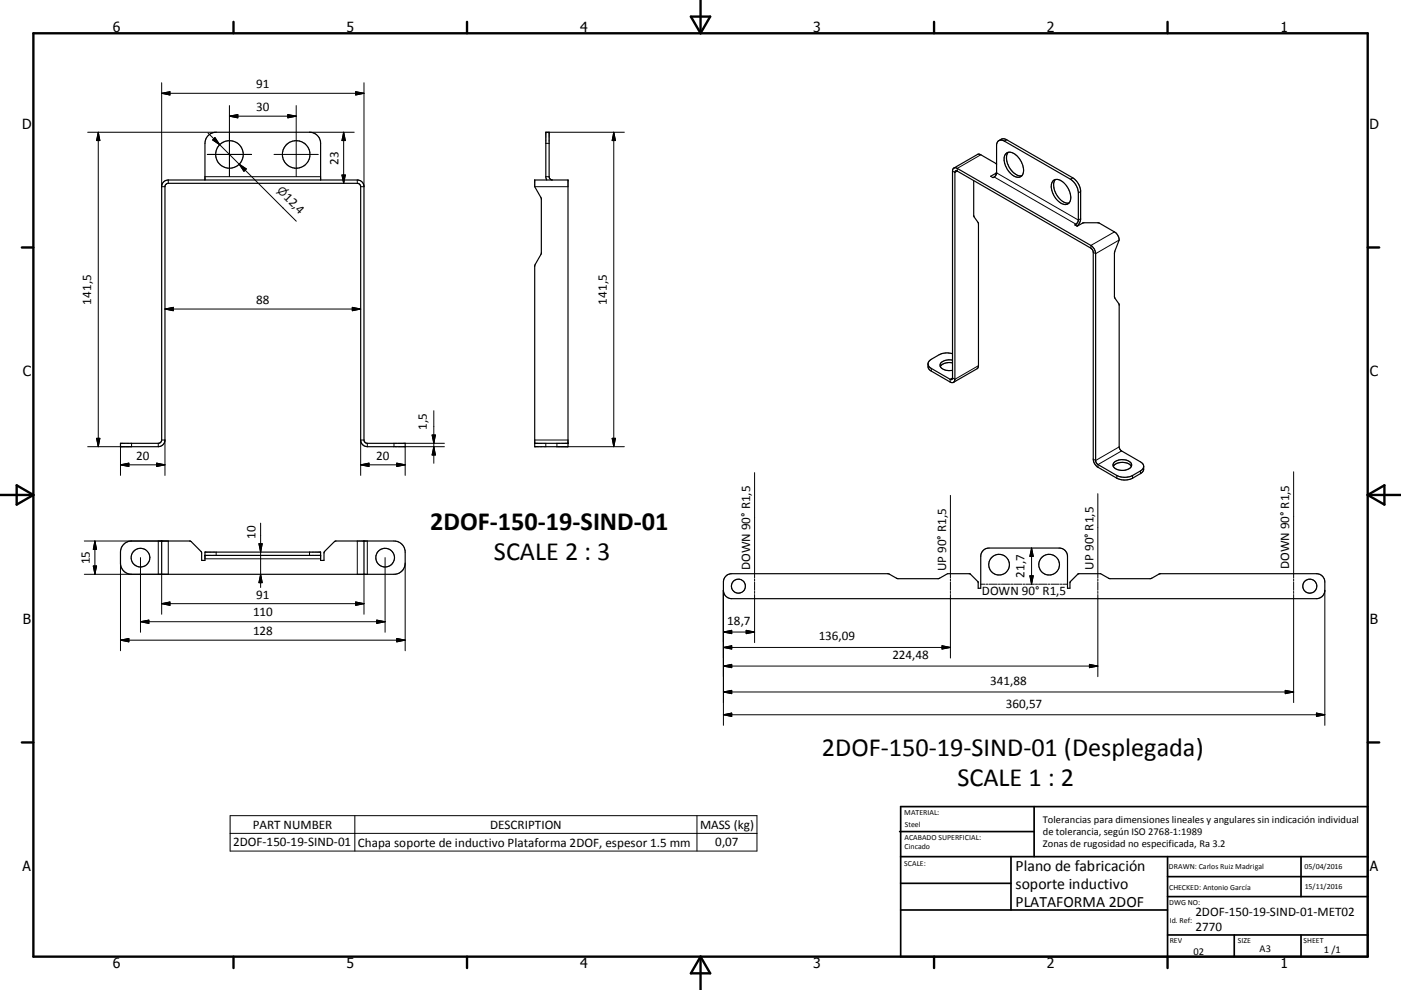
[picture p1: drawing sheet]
<svg xmlns="http://www.w3.org/2000/svg" width="420mm" height="297mm" viewBox="0 0 420 297" stroke-linecap="round" stroke-linejoin="round" font-family="sans-serif">
<g fill="none" stroke="#000" stroke-width=".36">
<path d="M48.9 54.7l.6-.4 .9-.3h56.7a1.98 1.98 0 0 1 2 2l.1 76.2 .3 .6 .6 .2h11.4v1h-11.4a2.03 2.03 0 0 1-2-2v-76l-.3-.8-.7-.2h-56.7l-.7 .4-.2 .6v76a2.01 2.01 0 0 1-2 2h-11.4v-1h11.4l.6-.2 .3-.6 .1-76.2zM61.4 54v-11a3.3 3.3 0 0 1 3.4-3.3h28a3.3 3.3 0 0 1 3.3 3.3v11M160.3 54h10v80h-10v-54.3l2-3.7v-16.4l-2-3.6zM163.9 54l-.3-1v-13.3h1v13.3l.4 .8 .7 .2M291.9 54.2v10.4l1.4 2.4v42.7l-.4 .9-7 4.1M298.8 49.3l-5.4-3.1-7.4 4.2M299.5 42.2l.7-.2 .9 .3 19.8 11.5a5.3 5.3 0 0 1 2.4 4.1v8.1a1.76 1.76 0 0 1-1.1 1.5l.7 .4 1.9-1h4.7l4.6 2.7a3 3 0 0 1 1.4 2.4l-1.4 4v13l1.4 2.4v42.7l.6 1.1 6.1 3.5 .4 .5 .3 .7M299.5 42.2l-.4 .3-.3 .9v8.5a1.7 1.7 0 0 1-1.1 1.4l-.7-.4 1.8-1.2M299.5 42.2l1.2-.6 1.1 .3 19.8 11.5a5.4 5.4 0 0 1 2.4 3.7v8.8l-.5 1.2-.6 .7M302.3 45.7a4.8 4.8 0 0 0 1.1 5.7 3.4 3.4 0 0 0 3 1.3M302.3 45.7a2.34 2.34 0 0 0-1.1 3.3 5.4 5.4 0 0 0 4.1 4.2l1.1-.5M302.3 45.7a5.1 5.1 0 0 1 4.5 4.5l.1 1.3-.5 1.2"/>
<path d="M315.9 54.1a3.1 3.1 0 0 1 3.9 1.7 4.2 4.2 0 0 1 .5 5.3 3.1 3.1 0 0 1-3.9-1.7 4.2 4.2 0 0 1-.5-5.3zM316.4 53.9a5 5 0 0 0 1.5 5.9 3.1 3.1 0 0 0 2.6 1.1M278.2 109.2l.1 1 .4 .8 6.2 3.6a.87 .87 0 0 0 1 .1 .87 .87 0 0 0 .4-.9v-62.2l.4-.4 40.4 23.3 .5 .6 .2 .6v62.1a3.2 3.2 0 0 0 1.1 2.2l5.9 3.5a5.3 5.3 0 0 0 4.8 0l2.9-1.8 .4-.7v-1.1M278.2 109.2l.3 .7 .7 .6 5.7 3.3 .6-.1 .1-62.4a.86 .86 0 0 1 .4-.9 .86 .86 0 0 1 1 .1l40.1 23.1a3.2 3.2 0 0 1 1.4 2.5v62.2l.5 1 5.8 3.4a5.3 5.3 0 0 0 4.8 0l2.6-1.6 .6-.7 .1-.5M285.6 106.1a5.4 5.4 0 0 0-4 .3l-2.9 1.8-.5 1M285.6 108.1a3.2 3.2 0 0 0-3.7 1.2 2.27 2.27 0 0 0 2.9 1.9l.8-.1M285.6 108.9a3.6 3.6 0 0 0-3.7 1.1M160.3 133h10M333.8 139.9a3.7 3.7 0 0 1 5.4 0M334.1 138.6a3.8 3.8 0 0 1 5.1 .5 1.65 1.65 0 0 1-1.8 1.9 3.1 3.1 0 0 1-3.7-1.4zM37.1 163.3l1.1-.7 1.2-.3h17.6l3.4 3.3 .1 2.5h.9v-2.5h34.7v2.5h1l.1-2.5 3.4-3.3h17.5a3.4 3.4 0 0 1 3.4 3.3v3.4a3.4 3.4 0 0 1-3.4 3.3h-78.7a3.3 3.3 0 0 1-3.3-3.3v-3.8l.5-1.2zM48.5 162.3v10"/>
<path d="M61.4 166.6h34.7M109.1 162.3v10M217.7 172.7l.6-.4 1.1-.2h46.9l3 1.5h11.9l2.9-1.5h6.6l2.5 2.5 .1 1.9h.7v-9.6a2.5 2.5 0 0 1 2.5-2.5h21a2.5 2.5 0 0 1 2.5 2.5v9.6h.8l.1-1.9 2.5-2.5h6.6l2.8 1.5h12l3-1.5h46.9a2.49 2.49 0 0 1 2.5 2.5v2.5a2.49 2.49 0 0 1-2.5 2.5h-175.3a2.5 2.5 0 0 1-2.5-2.5v-2.9l.4-.9z"/>
<circle cx="68.8" cy="46.3" r="4.1"/>
<circle cx="88.8" cy="46.3" r="4.1"/>
<circle cx="42.1" cy="167.3" r="2.8"/>
<circle cx="115.5" cy="167.3" r="2.8"/>
<circle cx="221.4" cy="175.9" r="2.09"/>
<circle cx="299.5" cy="169.4" r="3.1"/>
<circle cx="314.5" cy="169.4" r="3.1"/>
<circle cx="392.7" cy="175.9" r="2.1"/>
</g>
<g fill="none" stroke="#000" stroke-width=".3">
<path d="M26.3 39.7h38.5M29.5 39.7v94.3M29.5 39.7l.4 2.5h-.9zM48.5 24.8v31.2h1M48.5 28h60.6M48.5 28l2.5-.5v1zM62.3 39.9l3.6 3.5M68.8 34.9h20M68.8 34.9l2.5-.5v1zM68.8 31.7v21.3M86.3 34.4l2.5 .5-2.5 .5zM88.8 31.7v21.3"/>
<path d="M92.8 39.7h13.4M103 39.7l.5 2.5h-1zM103 39.7v15.3M106.6 27.5l2.5 .5-2.5 .5zM109.1 24.8v31.2h-1M163.6 39.7h23.6M184 39.7l.5 2.5h-1zM184 39.7v94.3M50.4 54v1M61.4 53h34.7M62.2 46.3h13.2M64.4 41.3l1.5 2.1-2.1-1.4z"/>
<path d="M65.9 43.4l22.9 23M71.7 49.3l2.1 1.4-.7 .7zM82.1 46.3h13.3M102.5 52.5h1l-.5 2.5zM107.1 54v1M160.3 56h10M163.6 53h1M163.6 43h1M294.1 46.4l-7.1 4.1v.8l-.7 .4-.7-.4M298.1 53.1l24.5 14.2v.4M298.6 52v.6M298.8 51.9l24.5 14.1 .7-.4"/>
<path d="M301.8 41.9l-.7 .4M321.6 53.4l-.7 .4M324 57.5l-.7 .4M334.1 69.6l-7 4v.9M335.5 72l-7 4.1-.7-.4M49.5 92.7h58.6M49.5 92.7l2.4-.5v1zM105.6 92.2l2.5 .5-2.5 .5zM279.2 110.5v.8M293.3 109.7l-7 4.1-.7-.4-.7 .4v.8M29 131.5h.9l-.4 2.5zM36.1 139.5h13.4"/>
<path d="M36.1 139.5l2.5-.6v1.1zM36.1 134v8.6M39.4 133v1h-13.1M47 138.9l2.5 .6-2.5 .5zM47.5 133v1M48.5 132h1v10.6M108.1 139.5h13.4M108.1 139.5l2.5-.6v1.1zM109.1 132h-1v10.6M110.1 133v1M118.1 133v1M119 138.9l2.5 .6-2.5 .5z"/>
<path d="M121.5 133h11.7M129.6 130.5h.9l-.4 2.5zM130.1 123.2v15.8M130.1 134l.4 2.5h-.9zM133.2 134h-11.7v8.6M160.3 132h10M163.6 133v1M167 133v1h20.2M183.5 131.5h1l-.5 2.5zM335.5 134.1l-7 4.1-.7-.4M336.3 135.3l-7.1 4.1v.8M78.1 157v19.3"/>
<path d="M226.2 141.8v31.6M284.9 148.6v24.8M329.1 148.1v25.3M334.8 142.7v.8M339.6 142.7v.8M341.9 141.3v.8M387.8 141.5v31.9M25.3 162.3h25.1v10h-25.1M28 169.8h1l-.6 2.5zM28.4 162.3v10M28.4 162.3l.6 2.5h-1zM36.1 169v26.2"/>
<path d="M42.1 167.3v22.4M47.5 162.3v10M48.5 172.3v12M61.4 167.6h34.7M64.8 165.6v1M77.6 163.1h1l-.5 2.5zM78.1 172.3l.5 2.5h-1zM92.8 165.6v1M107.1 162.3v10M109.1 172.3v12M110.1 162.3v10M115.5 167.3v22.4"/>
<path d="M121.5 169v26.2M216.9 177.1v40.5M226.2 173.7v.6M226.2 174.6v2.5M226.2 177.4v.6M226.2 178.4v14.4M284.9 173.7v.6M284.9 174.6v2.5M284.9 177.4v.6M284.9 178.4v19M294 175.3h1.3M295.6 175.3h.6"/>
<path d="M296.5 175.3h2.5M299.3 175.3h.6M300.2 175.3h2.5M303 175.3h.6M303.9 175.3h2.5M306.7 175.3h.6M307.6 175.3h2.5M308.8 172.8h1l-.5 2.5zM309.3 164.4v10.9M309.3 164.4l.5 2.5h-1zM310.4 175.3h.7M311.4 175.3h2.4"/>
<path d="M314.2 175.3h.6M315.1 175.3h2.5M317.9 175.3h.6M318.8 175.3h1.2M329.1 173.7v.6M329.1 174.6v2.5M329.1 177.4v.6M329.1 178.4v24.6M387.8 173.7v.6M387.8 174.6v2.5M387.8 177.4v.6M387.8 178.4v32.4"/>
<path d="M397.2 177.1v40.5M36.1 192.1l2.5-.6v1.1zM36.1 192.1h85.4M42.1 186.5h73.4M42.1 186.5l2.5-.5v1zM48.5 181.1l2.5-.5v1zM48.5 181.1h60.6M106.6 180.6l2.5 .5-2.5 .5zM113 186l2.5 .5-2.5 .5zM119 191.5l2.5 .6-2.5 .5zM216.9 189.6h9.3M216.9 189.6l2.5-.5v1z"/>
<path d="M216.9 194.2l2.5-.5v1zM216.9 199.8l2.5-.5v1zM216.9 194.2h68M216.9 199.8h112.2M223.7 189.1l2.5 .5-2.5 .5zM282.4 193.7l2.5 .5-2.5 .5zM326.6 199.3l2.5 .5-2.5 .5zM216.9 207.6l2.5-.5v1zM216.9 214.4l2.5-.5v1zM216.9 207.6h170.9M216.9 214.4h180.3M385.3 207.1l2.5 .5-2.5 .5z"/>
<path d="M394.7 213.9l2.5 .5-2.5 .5zM69 244.7h157.9v10.6h-157.9zM69 250h157.9M106.4 244.7v10.6M209 244.7v10.6"/>
</g>
<g fill="none" stroke="#000" stroke-width=".71">
<path d="M10 10h400v277h-400zM70 6.6v3.4M140 6.6v3.4M207.1 5h5.8l-2.9 5zM210 0v10M280 6.6v3.4M350 6.6v3.4M6.6 74.2h3.4M410 74.2h3.5M0 148.5h10M5 145.6l5 2.9-5 2.9zM410 148.5h10.1"/>
<path d="M410 148.5l5.1-2.9v5.8zM6.6 222.7h3.4M410 222.7h3.5M70 287v3.4M140 287v3.4M210 287v10M210 287l2.9 5h-5.8zM280 287v3.4M350 287v3.4"/>
</g>
<g fill="none" stroke="#000" stroke-width=".51">
<path d="M269.7 249.5h40.3M270 242h140v45h-140zM270 257h140M303.1 257v16M310 242v15M350 257v30M390.1 257v12M270 265h33.1M270 273h80M350 269h60M350 263h60M350 280.5h60"/>
<path d="M370 280.5v6.5M390.1 280.5v6.5"/>
</g>
<g fill="#000" stroke="#000" stroke-width=".3">
<path d="M48.5 28l2.5-.5v1zM68.8 34.9l2.5-.5v1zM86.3 34.4l2.5 .5-2.5 .5zM106.6 27.5l2.5 .5-2.5 .5zM29.5 39.7l.4 2.5h-.9zM64.4 41.3l1.5 2.1-2.1-1.4zM71.7 49.3l2.1 1.4-.7 .7zM102.5 52.5h1l-.5 2.5zM103 39.7l.5 2.5h-1zM184 39.7l.5 2.5h-1zM49.5 92.7l2.4-.5v1zM105.6 92.2l2.5 .5-2.5 .5z"/>
<path d="M29 131.5h.9l-.4 2.5zM36.1 139.5l2.5-.6v1.1zM47 138.9l2.5 .6-2.5 .5zM108.1 139.5l2.5-.6v1.1zM119 138.9l2.5 .6-2.5 .5zM129.6 130.5h.9l-.4 2.5zM130.1 134l.4 2.5h-.9zM183.5 131.5h1l-.5 2.5zM28 169.8h1l-.6 2.5zM28.4 162.3l.6 2.5h-1zM77.6 163.1h1l-.5 2.5zM78.1 172.3l.5 2.5h-1z"/>
<path d="M308.8 172.8h1l-.5 2.5zM309.3 164.4l.5 2.5h-1zM36.1 192.1l2.5-.6v1.1zM42.1 186.5l2.5-.5v1zM48.5 181.1l2.5-.5v1zM106.6 180.6l2.5 .5-2.5 .5zM113 186l2.5 .5-2.5 .5zM119 191.5l2.5 .6-2.5 .5zM216.9 189.6l2.5-.5v1zM216.9 194.2l2.5-.5v1zM216.9 199.8l2.5-.5v1zM223.7 189.1l2.5 .5-2.5 .5z"/>
<path d="M282.4 193.7l2.5 .5-2.5 .5zM216.9 207.6l2.5-.5v1zM216.9 214.4l2.5-.5v1zM326.6 199.3l2.5 .5-2.5 .5zM385.3 207.1l2.5 .5-2.5 .5zM394.7 213.9l2.5 .5-2.5 .5z"/>
</g>
<g font-size="7.9">
<text x="128.9" y="159">2DOF-150-19-SIND-01</text>
<text x="148.1" y="168">SCALE 2 : 3</text>
<text x="246.4" y="226.7">2DOF-150-19-SIND-01 (Desplegada)</text>
<text x="287" y="235.7">SCALE 1 : 2</text>
</g>
<g font-size="4.7">
<text x="304.5" y="261.2">Plano de fabricación</text>
<text x="304.5" y="266.6">soporte inductivo</text>
<text x="304.5" y="272">PLATAFORMA 2DOF</text>
</g>
<g font-size="4.2">
<text x="33.9" y="9.6">6</text>
<text x="103.9" y="9.6">5</text>
<text x="173.9" y="9.6">4</text>
<text x="243.8" y="9.6">3</text>
<text x="313.9" y="9.6">2</text>
<text x="383.9" y="9.6">1</text>
<text x="6.7" y="38.7">D</text>
<text x="410.5" y="38.7">D</text>
<text x="6.9" y="112.9">C</text>
<text x="410.7" y="112.9">C</text>
<text x="6.9" y="187.1">B</text>
<text x="410.7" y="187.1">B</text>
<text x="6.8" y="261.4">A</text>
<text x="410.7" y="261.4">A</text>
<text x="33.9" y="290.4">6</text>
<text x="103.9" y="290.4">5</text>
<text x="173.9" y="290.4">4</text>
<text x="243.8" y="290.4">3</text>
<text x="313.9" y="290.4">2</text>
<text x="383.9" y="290.4">1</text>
</g>
<g font-size="3.9">
<text x="76.8" y="26.4">91</text>
<text x="76.8" y="33.3">30</text>
<text x="101.5" y="49.4" transform="rotate(-90 101.5 49.4)">23</text>
<text x="84.9" y="59.4" transform="rotate(45 84.9 59.4)">12,4</text>
<text x="27.3" y="91.4" transform="rotate(-90 27.3 91.4)">141,5</text>
<text x="76.8" y="91.2">88</text>
<text x="181.9" y="91.4" transform="rotate(-90 181.9 91.4)">141,5</text>
<text x="128" y="128.9" transform="rotate(-90 128 128.9)">1,5</text>
<text x="40.8" y="137.9">20</text>
<text x="112.8" y="137.9">20</text>
<text x="76.6" y="161.7" transform="rotate(-90 76.6 161.7)">10</text>
<text x="26.9" y="169.2" transform="rotate(-90 26.9 169.2)">15</text>
<text x="224.9" y="171" transform="rotate(-90 224.9 171)">DOWN 90° R1,5</text>
<text x="283.6" y="171.4" transform="rotate(-90 283.6 171.4)">UP 90° R1,5</text>
<text x="307.2" y="173.3" transform="rotate(-90 307.2 173.3)">21,7</text>
<text x="327.8" y="170.9" transform="rotate(-90 327.8 170.9)">UP 90° R1,5</text>
<text x="386.5" y="170.8" transform="rotate(-90 386.5 170.8)">DOWN 90° R1,5</text>
<text x="76.8" y="179.6">91</text>
<text x="294.4" y="178.6">DOWN 90° R1,5</text>
<text x="75.9" y="184.9">110</text>
<text x="75.9" y="190.5">128</text>
<text x="218" y="187.5">18,7</text>
<text x="245.4" y="192.1">136,09</text>
<text x="267.5" y="197.7">224,48</text>
<text x="296.8" y="205.5">341,88</text>
<text x="301.6" y="212.3">360,57</text>
<text x="75.8" y="248.6">PART NUMBER</text>
<text x="147" y="248.7">DESCRIPTION</text>
<text x="209.9" y="248.8">MASS (kg)</text>
<text x="69.9" y="253.9">2DOF-150-19-SIND-01</text>
<text x="107.3" y="254">Chapa soporte de inductivo Plataforma 2DOF, espesor 1.5 mm</text>
<text x="214.5" y="253.9">0,07</text>
<text x="358.4" y="274.9">2DOF-150-19-SIND-01-MET02</text>
<text x="358.4" y="279.4">2770</text>
</g>
<text font-size="3.3" x="82.9" y="57.4" transform="rotate(45 82.9 57.4)">⌀</text>
<g font-size="3.1">
<text x="312.7" y="246.8">Tolerancias para dimensiones lineales y angulares sin indicación individual</text>
<text x="312.7" y="250.4">de tolerancia, según ISO 2768-1:1989</text>
<text x="312.7" y="254">Zonas de rugosidad no especificada, Ra 3.2</text>
<text x="357.8" y="286.5">02</text>
<text x="377.6" y="285.6">A3</text>
<text x="396.9" y="285.9">1 /1</text>
</g>
<g font-size="2.4">
<text x="271.1" y="244.4">MATERIAL:</text>
<text x="271.2" y="252">ACABADO SUPERFICIAL:</text>
<text x="271.3" y="248">Steel</text>
<text x="271.2" y="254.7">Cincado</text>
<text x="271.1" y="259.7">SCALE:</text>
<text x="350.4" y="260.8">DRAWN: Carlos Ruiz Madrigal</text>
<text x="391.1" y="260.6">05/04/2016</text>
<text x="350.5" y="267">CHECKED: Antonio García</text>
<text x="391.2" y="266.7">15/11/2016</text>
<text x="350.5" y="271.4">DWG NO:</text>
<text x="350.7" y="276.9">Id. Ref:</text>
<text x="350.7" y="282.8">REV</text>
<text x="371.1" y="282.9">SIZE</text>
<text x="390.8" y="283">SHEET</text>
</g>
</svg>
